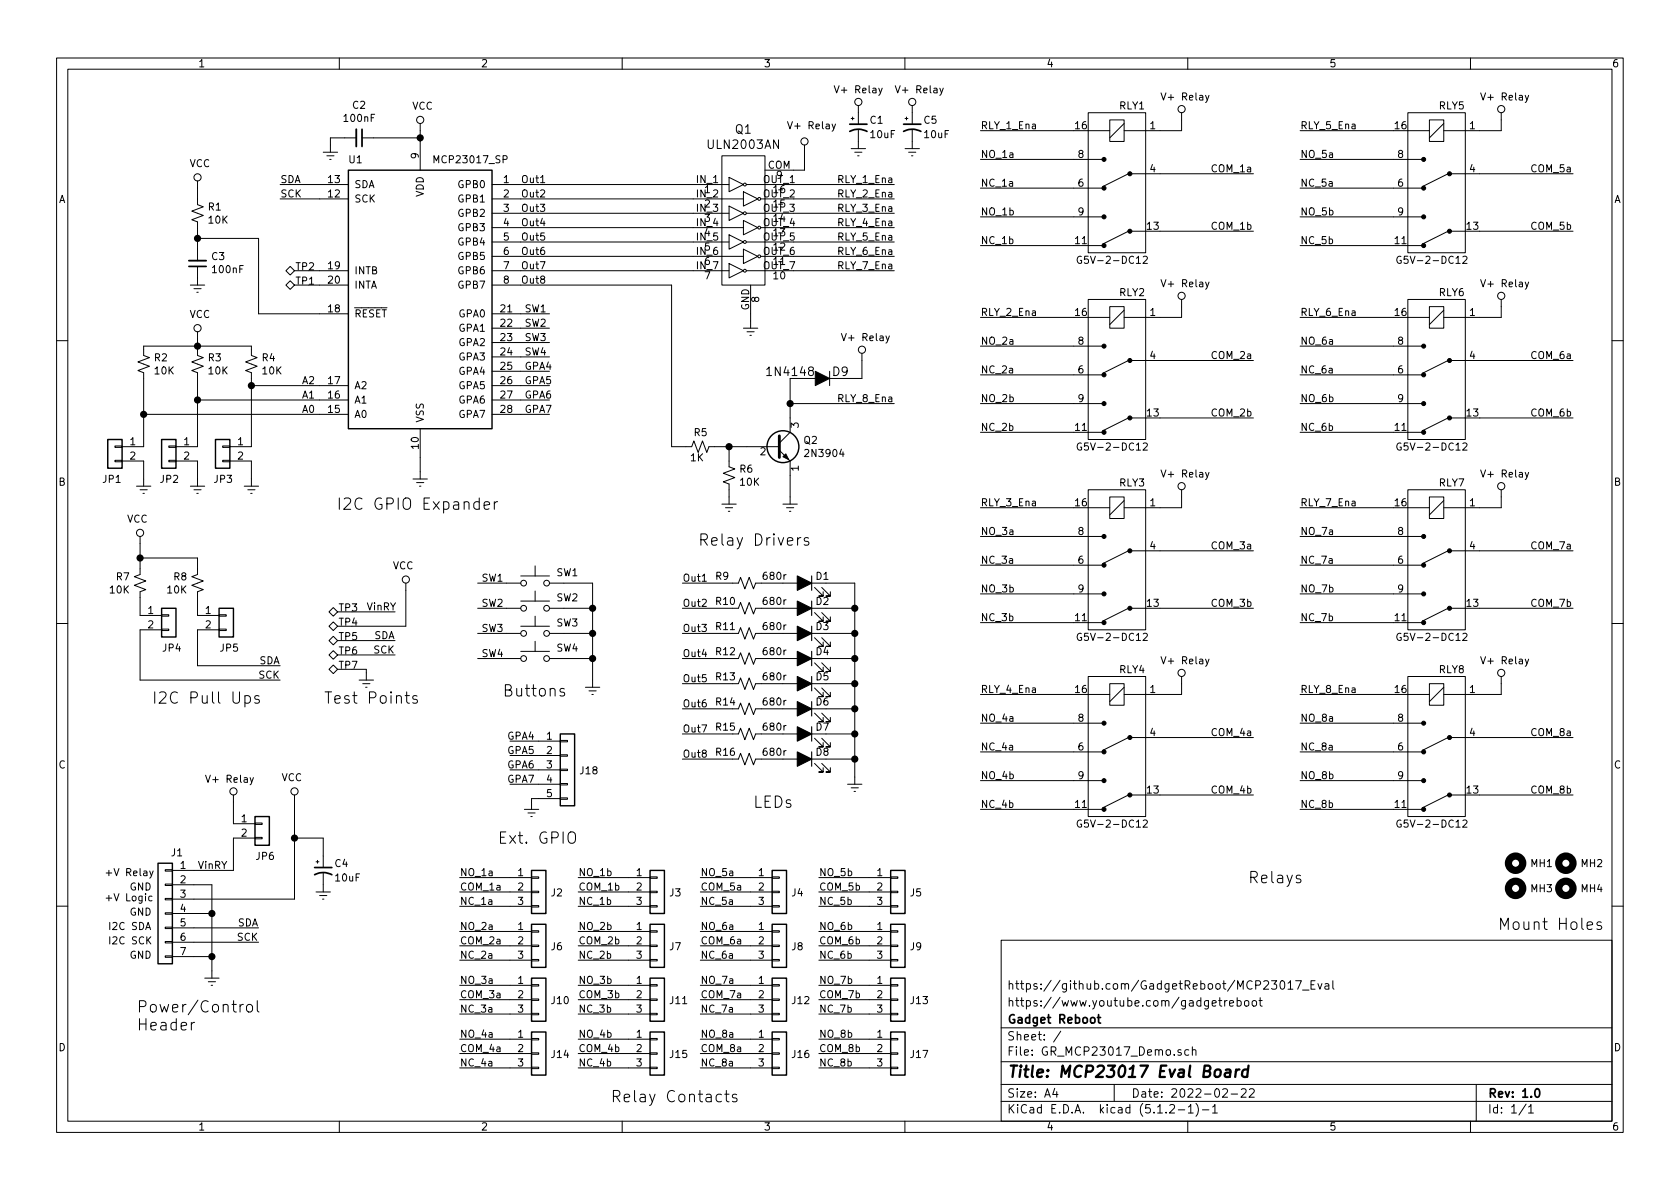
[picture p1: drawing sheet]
<svg xmlns="http://www.w3.org/2000/svg" width="297mm" height="210mm" viewBox="0 0 297 210" stroke-linecap="round" stroke-linejoin="round" font-family="sans-serif">
<g fill="none" stroke="#000" stroke-width=".18">
<path d="M10 10.3h277v189.9h-277zM12 12.2h273v186.1h-273zM60 10.3v1.9M110 10.3v1.9M151.8 18.7v3.3M155.4 15.6l.3 .8M156 15.6l-.5 1.1-.1 .2M160 10.3v1.9M161.3 18.7v3.3M166.2 15.6l.3 .8M166.8 15.6l-.5 1.1-.1 .2M192.4 19.9h10.2v24.8h-10.2z"/>
<path d="M208.9 19.9v3.2h-10.1M210 10.3v1.9M213.2 16.9l.3 .8M213.8 16.9l-.5 1.1-.1 .1M248.9 19.9h10.2v24.8h-10.2zM260 10.3v1.9M265.4 19.9v3.2h-10.1M269.7 16.9l.3 .8M270.3 16.9l-.5 1.1-.1 .1M34.9 32v4.2l1 .4-2 .7 2 .8-2 .8 1 .3v6.9M49.5 32.6h12.1M49.5 35.2h12.1"/>
<path d="M57.1 26.9h2.6M57.8 27.6h1.3M58.3 28.2h.2M63 24.4h-4.6v2.5M64 24.4h10.3M74.3 21.8v8.3M87 32.6h41.9M87 35.2h44.4M87 37.7h41.9M95.6 32.3h.7M127.6 27.6h7.7v22.8h-7.7zM128.9 36.4l2.5 1.3-2.5 1.3z"/>
<path d="M128.9 31.4l2.5 1.2-2.5 1.3zM131.4 39l2.6 1.3-2.6 1.2zM131.4 33.9l2.6 1.3-2.6 1.2zM132 32.6h26.1M132 37.7h26.1M135.3 35.2h22.8M142.2 25.6v4.5h-6.9M147.1 21.9l.3 .9M147.7 21.9l-.4 1.2-.2 .1M150.5 20.9h.5M150.5 26.3h2.5M150.7 20.7v.5"/>
<path d="M151.1 26.9h1.3M151.6 27.6h.3M151.8 23v3.3M160 20.9h.5M160 26.3h2.6M160.3 20.7v.5M160.7 26.9h1.2M161.2 27.6h.2M161.3 23v3.3M173.4 28.2h21.5M173.4 23.1h16.5M173.4 33.3h21.5"/>
<path d="M173.4 38.3h21.5M192.4 23.1h3.8M196.2 21.2h2.6v3.8h-2.6zM198.8 21.8l-2.6 2.6M199.5 30.7l-4.6 2.3M200 30.7h21.6M229.9 28.2h21.6M229.9 23.1h16.5M229.9 33.3h21.6M229.9 38.3h21.6M248.9 23.1h3.8M252.7 21.2h2.6v3.8h-2.6z"/>
<path d="M255.3 21.8l-2.6 2.6M256 30.7l-4.5 2.3M256.5 30.7h21.6M33.7 50.4h2.5M34.3 51h1.3M34.8 51.7h.3M34.9 58.7v4.2l1 .3-2 .8 2 .8-2 .7 1 .4v13.1h-3.8M34.9 47.1v3.3M34.9 42.2h10.8v13.3h15.9M51.3 47.1l.8 .8-.8 .7-.8-.7zM51.3 49.7l.8 .7-.8 .8-.8-.8zM54.6 47.9h7"/>
<path d="M54.6 50.4h7M87 50.4h31.7v28.6h3.6l.4-1 .7 2 .8-2 .8 2 .3-1h12.5M87 55.5h10.2M87 47.9h41.9M87 58h10.2M87 40.3h44.4M87 42.8h41.9M87 45.3h44.4M128.9 46.6l2.5 1.3-2.5 1.2zM128.9 41.5l2.5 1.3-2.5 1.3zM131.4 44.1l2.6 1.2-2.6 1.3zM131.4 58h2.6"/>
<path d="M132 47.9h26.1M132 42.8h26.1M132.1 58.7h1.2M132.6 59.3h.2M132.7 50.4v7.6M135.3 40.3h22.8M135.3 45.3h22.8M156.6 59.4l.3 .8M157.3 59.4l-.5 1.1-.2 .2M173.4 43.4h16.5M173.4 56.1h16.5M191.2 45.4a.59 .59 0 0 0-.8 .6 .59 .59 0 0 0 .8 .5v-.5h-.2"/>
<path d="M192.4 53h10.2v24.7h-10.2zM192.4 43.4h2.5M192.4 56.1h3.8M196.2 54.2h2.6v3.8h-2.6zM198.8 54.9l-2.6 2.5M199.5 40.9l-4.6 2.3M200 40.9h2.6M202.1 45.4l.5-.1 .3 .4-.8 .9h.8M205.1 40.9h16.5M208.9 53v3.1h-10.1M213.2 49.9l.3 .8M213.8 49.9l-.5 1.1-.1 .1"/>
<path d="M229.9 43.4h16.5M229.9 56.1h16.5M247.7 45.4a.59 .59 0 0 0-.7 .6 .59 .59 0 0 0 .7 .5l.1-.5h-.3M248.9 53h10.2v24.7h-10.2zM248.9 43.4h2.6M248.9 56.1h3.8M252.7 54.2h2.6v3.8h-2.6zM255.3 54.9l-2.6 2.5M256 40.9l-4.5 2.3M256.5 40.9h2.6M258.6 45.4l.5-.1 .3 .4-.8 .9h.8M261.6 40.9h16.5"/>
<path d="M265.4 53v3.1h-10.1M269.7 49.9l.3 .8M270.3 49.9l-.5 1.1-.1 .1M10 60.2h2M20.3 78.9h1.3v.2h-1.3zM21.6 79h3.8v-13.1l-1-.4 2-.7-2-.8 2-.8-1-.3v-1.7h19v1.7l1.1 .3-2.1 .8 2.1 .8-2.1 .7 1 .4v13.1h-3.8M25.4 73.3h36.2M29.8 78.9h1.3v.2h-1.3zM34.9 70.7h26.7M39.4 78.9h1.2v.2h-1.2zM44.4 68.2h17.2M74.3 75.8v8.9"/>
<path d="M87 73.3h10.2M87 70.7h10.2M87 68.2h10.2M87 60.6h10.2M87 63.1h10.2M87 65.7h10.2M128.9 79v3.5l1 .4-2 .8 2 .7-2 .8 1 .4v3.5M137.8 79.6l1.9 1.9v7.6M139.7 71.4h18.4M139.7 66.9v9.5l-1.9 2M140.3 66.9h3.8M146.7 65.7v2.5"/>
<path d="M152.4 62.5v4.4h-5.7M173.4 61.2h21.5M173.4 66.3h21.5M173.4 71.4h21.5M173.4 76.4h16.5M191.2 78.4a.59 .59 0 0 0-.8 .6 .59 .59 0 0 0 .8 .5v-.4h-.2M192.4 76.4h2.5M199.5 63.7l-4.6 2.3M199.5 73.9l-4.6 2.3M200 63.7h21.6M200 73.9h2.6M202.1 78.5l.5-.2 .3 .4-.8 .9h.8"/>
<path d="M205.1 73.9h16.5M229.9 61.2h21.6M229.9 66.3h21.6M229.9 71.4h21.6M229.9 76.4h16.5M247.7 78.4a.59 .59 0 0 0-.7 .6 .59 .59 0 0 0 .7 .5l.1-.4h-.3M248.9 76.4h2.6M256 63.7l-4.5 2.3M256 73.9l-4.5 2.3M256.5 63.7h21.6M256.5 73.9h2.6M258.6 78.5l.5-.2 .3 .4-.8 .9h.8"/>
<path d="M261.6 73.9h16.5M285 60.2h2M20.3 81.4h1.3v.3h-1.3zM21.6 81.5h3.8v4.5M24.1 86h2.6M24.8 98.7h10.1v2.9l-1 .4 2 .7-2 .8 2 .8-1 .3v4.2h3.8M24.8 94.9v6.7l-1.1 .4 2.1 .7-2.1 .8 2.1 .8-1 .3v4.2h3.8M24.8 86.6h1.2M25.3 87.2h.2M29.8 81.4h1.3v.3h-1.3zM31.1 81.5h3.8v4.5M33.7 86h2.5"/>
<path d="M34.3 86.6h1.3M34.8 87.2h.3M39.4 81.4h1.2v.3h-1.2zM40.6 81.5h3.8v4.5M43.2 86h2.5M43.8 86.6h1.3M44.3 87.2h.3M60 88.1v2M60.9 88.2l.2-.1h.5l.3 .1 .1 .4-.1 .3-1.1 1.2h1.2M73 84.7h2.6M73.7 85.3h1.2M74.2 86h.2"/>
<path d="M123.9 95.4h.8a.54 .54 0 0 0 .4-.5 .54 .54 0 0 0-.4-.5h-.8v2M124.4 95.4l.7 1M127.6 89.1h2.6M128.3 89.8h1.2M128.8 90.4h.2M138.4 89.1h2.6M139.1 89.8h1.2M139.6 90.4h.2M173.4 89.8h16.5M173.4 94.9h21.5M173.4 99.9h21.5M192.4 86.6h10.2v24.8h-10.2z"/>
<path d="M192.4 89.8h3.8M196.2 87.9h2.6v3.8h-2.6zM198.8 88.5l-2.6 2.6M199.5 97.4l-4.6 2.3M200 97.4h21.6M208.9 86.6v3.2h-10.1M213.2 83.5l.3 .9M213.8 83.5l-.5 1.2-.1 .1M229.9 89.8h16.5M229.9 94.9h21.6M229.9 99.9h21.6M248.9 86.6h10.2v24.8h-10.2z"/>
<path d="M248.9 89.8h3.8M252.7 87.9h2.6v3.8h-2.6zM255.3 88.5l-2.6 2.6M256 97.4l-4.5 2.3M256.5 97.4h21.6M265.4 86.6v3.2h-10.1M269.7 83.5l.3 .9M270.3 83.5l-.5 1.2-.1 .1M10 110.3h2M28.6 111.2h1.2v.3h-1.2zM28.6 108.7h1.2v.3h-1.2zM28.6 111.4h-3.8v8.9h24.7"/>
<path d="M38.7 111.2h1.3v.3h-1.3zM38.7 108.7h1.3v.3h-1.3zM38.7 111.4h-3.8v6.3h14.6M58.2 108.2l.7-.8 .8 .8-.8 .8zM58.2 110.7l.7-.7 .8 .7-.8 .8zM58.2 113.3l.7-.8 .8 .8-.8 .7zM58.2 115.8l.7-.7 .8 .7-.8 .8zM58.2 118.4l.7-.8 .8 .8-.8 .7zM62.2 118.4h2.6v1.9M62.2 115.8h7.6M62.2 113.3h7.6M62.2 108.2h7.6"/>
<path d="M71.8 103.1v7.6h-9.6M84.5 107.6h7.6M84.5 103.1h7.6M84.5 112h7.6M84.5 116.5h7.6M92.1 101.8h5.1M92.1 106.3h5.1M92.1 110.7h5.1M92.1 115.2h5.1M94.6 100.1v1.7M94.6 104.5v1.8M94.6 109v1.7"/>
<path d="M94.6 113.4v1.8M97.2 107.6h7.6M97.2 103.1h7.6v18.4M97.2 112h7.6M97.2 116.5h7.6M120.6 103.1h10l.3-1 .8 2 .8-2 .7 2 .4-1h17.5v35.6M120.6 107.6h10l.3-1.1 .8 2.1 .8-2.1 .7 2.1 .4-1h17.5M120.6 112h10l.3-1 .8 2 .8-2 .7 2 .4-1h17.5M120.6 116.5h10l.3-1.1 .8 2.1 .8-2.1 .7 2.1 .4-1h17.5M124.2 102.8h.7M144 103.9l1.5 1.5h-.7h.7v-.8M144 108.3l1.5 1.5h-.7h.7v-.7"/>
<path d="M144 112.8l1.5 1.5h-.7h.7v-.8M144 117.2l1.5 1.5h-.7h.7v-.7M145.3 103.9l1.5 1.5h-.8h.8v-.8M145.3 108.3l1.5 1.5h-.8h.8v-.7M145.3 112.8l1.5 1.5h-.8h.8v-.8M145.3 117.2l1.5 1.5h-.8h.8v-.7M173.4 105h21.5M173.4 110.1h16.5M191.2 112.1a.59 .59 0 0 0-.8 .5 .59 .59 0 0 0 .8 .6v-.5h-.2M192.4 119.6h10.2v24.8h-10.2zM192.4 110.1h2.5M199.5 107.6l-4.6 2.2"/>
<path d="M200 107.6h2.6M202.1 112.1l.5-.1 .3 .3-.8 1h.8M205.1 107.6h16.5M208.9 119.6v3.2h-10.1M213.2 116.6l.3 .8M213.8 116.6l-.5 1.1-.1 .1M229.9 105h21.6M229.9 110.1h16.5M247.7 112.1a.59 .59 0 0 0-.7 .5 .59 .59 0 0 0 .7 .6l.1-.5h-.3M248.9 119.6h10.2v24.8h-10.2zM248.9 110.1h2.6M256 107.6l-4.5 2.2"/>
<path d="M256.5 107.6h2.6M258.6 112.1l.5-.1 .3 .3-.8 1h.8M261.6 107.6h16.5M265.4 119.6v3.2h-10.1M269.7 116.6l.3 .8M270.3 116.6l-.5 1.1-.1 .1M285 110.3h2M27.4 122.3v2.1M28.2 122.5l.3-.2h.5l.3 .2 .1 .4-.1 .3-1.2 1.2h1.3M36.3 137.1l.5 1.2 .4-1.2M57.5 122.3h1.1M58.1 122.3v2.1"/>
<path d="M63.5 120.3h2.5M64.1 120.9h1.3M90.2 138.7h8.9M90.2 131.1h8.9M90.2 133.6h8.9M90.2 136.1h8.9M99.1 138.6h1.2v.2h-1.2zM99.1 136h1.2v.3h-1.2zM99.1 133.5h1.2v.2h-1.2zM99.1 130.9h1.2v.3h-1.2zM103.5 121.5h2.5M104.1 122.2h1.3"/>
<path d="M104.6 122.8h.3M120.6 120.9h10l.3-1 .8 2 .8-2 .7 2 .4-1h17.5M120.6 125.3h10l.3-1 .8 2.1 .8-2.1 .7 2.1 .4-1.1h17.5M120.6 129.8h10l.3-1 .8 2 .8-2 .7 2 .4-1h17.5M120.6 134.2h10l.3-1 .8 2 .8-2 .7 2 .4-1h17.5M144 121.7l1.5 1.5h-.7h.7v-.8M144 126.1l1.5 1.5h-.7h.7v-.7M144 130.6l1.5 1.5h-.7h.7v-.8M144 135l1.5 1.5h-.7h.7v-.7M145.3 121.7l1.5 1.5h-.8h.8v-.8M145.3 126.1l1.5 1.5h-.8h.8v-.7M145.3 130.6l1.5 1.5h-.8h.8v-.8"/>
<path d="M145.3 135l1.5 1.5h-.8h.8v-.7M149.9 138.7h2.5M150.5 139.3h1.3M151 139.9h.3M173.4 122.8h16.5M173.4 127.9h21.5M173.4 133h21.5M173.4 138h21.5M192.4 122.8h3.8M196.2 120.9h2.6v3.8h-2.6zM198.8 121.5l-2.6 2.6M199.5 130.4l-4.6 2.3"/>
<path d="M200 130.4h21.6M229.9 122.8h16.5M229.9 127.9h21.6M229.9 133h21.6M229.9 138h21.6M248.9 122.8h3.8M252.7 120.9h2.6v3.8h-2.6zM255.3 121.5l-2.6 2.6M256 130.4l-4.5 2.3M256.5 130.4h21.6M26.5 154l.3 .9M26.9 158.5h-.4l-.2 .2 .1 .6h.5"/>
<path d="M27.1 154l-.5 1.2-.1 .1M29.2 158.9h1.3v.2h-1.3zM29.2 156.3h1.3v.3h-1.3zM29.2 153.8h1.3v.2h-1.3zM30.5 156.5h7v16.5M41.3 140.6v5.1h3.8M45.1 148.1h1.3v.2h-1.3zM45.1 145.5h1.3v.3h-1.3zM45.1 148.2h-3.8v5.7h-10.8M52.1 148.2h5v5.2M52.1 140.6v18.4h-21.6M55.9 152.4h.5"/>
<path d="M55.9 157.7h2.5M56.1 152.1v.5M56.5 158.4h1.3M57 159h.3M57.1 154.4v3.3M81.3 157.7h12.7M81.3 155.2h12.7M88.5 148.1h.7M89.4 147.1h-.9v2h.9M92.7 143.1h2.5M93.3 143.8h1.3M93.9 144.4h.2"/>
<path d="M94 157.6h1.2v.3h-1.2zM94 155.1h1.2v.2h-1.2zM99.1 141.1h1.2v.2h-1.2zM99.1 141.2h-5.1v1.9M102.2 157.7h12.7M102.2 155.2h12.7M114.9 157.6h1.3v.3h-1.3zM114.9 155.1h1.3v.2h-1.3zM123.8 157.7h12.7M123.8 155.2h12.7M136.5 157.6h1.3v.3h-1.3zM136.5 155.1h1.3v.2h-1.3z"/>
<path d="M144.8 157.7h12.7M144.8 155.2h12.7M157.5 157.6h1.2v.3h-1.2zM157.5 155.1h1.2v.2h-1.2zM173.4 143.1h16.5M191.2 145.1a.59 .59 0 0 0-.8 .6 .59 .59 0 0 0 .8 .5v-.5h-.2M192.4 143.1h2.5M199.5 140.6l-4.6 2.3M200 140.6h2.6M202.1 145.1l.5-.1 .3 .4-.8 .9h.8M205.1 140.6h16.5M229.9 143.1h16.5"/>
<path d="M247.7 145.1a.59 .59 0 0 0-.7 .6 .59 .59 0 0 0 .7 .5l.1-.5h-.3M248.9 143.1h2.6M256 140.6l-4.5 2.3M256.5 140.6h2.6M258.6 145.1l.5-.1 .3 .4-.8 .9h.8M261.6 140.6h16.5M10 160.2h2M25.8 164.4l.4-1.3 .4 1.3M26.1 166.2l.6 .7M26.7 165.7l-.7 .7M29.2 169h1.3v.3h-1.3zM29.2 166.5h1.3v.2h-1.3z"/>
<path d="M29.2 164h1.3v.2h-1.3zM29.2 161.4h1.3v.3h-1.3zM30.5 166.6h15.2M30.5 164.1h15.2M30.5 161.5h7M30.5 169.2h7M36.2 173h2.5M36.8 173.6h1.3M37.3 174.2h.3M43 177.6l-.4 .1-.2 .3M43.7 177.8a.55 .55 0 0 1 .5-.2 .55 .55 0 0 1 .5 .4v.6a.55 .55 0 0 1-.6 .4 .55 .55 0 0 1-.5-.4zM45.5 177v1.7l.3 .3"/>
<path d="M81.3 160.3h12.7M81.3 164.7h12.7M81.3 167.3h12.7M81.3 169.8h12.7M81.3 174.2h12.7M81.3 176.8h12.7M81.3 179.3h12.7M94 160.1h1.2v.3h-1.2zM94 169.7h1.2v.2h-1.2zM94 167.1h1.2v.3h-1.2zM94 164.6h1.2v.2h-1.2zM94 179.2h1.2v.2h-1.2z"/>
<path d="M94 176.7h1.2v.2h-1.2zM94 174.1h1.2v.3h-1.2zM102.2 160.3h12.7M102.2 164.7h12.7M102.2 167.3h12.7M102.2 169.8h12.7M102.2 174.2h12.7M102.2 176.8h12.7M102.2 179.3h12.7M114.9 160.1h1.3v.3h-1.3zM114.9 169.7h1.3v.2h-1.3zM114.9 167.1h1.3v.3h-1.3z"/>
<path d="M114.9 164.6h1.3v.2h-1.3zM114.9 179.2h1.3v.2h-1.3zM114.9 176.7h1.3v.2h-1.3zM114.9 174.1h1.3v.3h-1.3zM123.8 160.3h12.7M123.8 164.7h12.7M123.8 167.3h12.7M123.8 169.8h12.7M123.8 174.2h12.7M123.8 176.8h12.7M123.8 179.3h12.7M136.5 160.1h1.3v.3h-1.3z"/>
<path d="M136.5 169.7h1.3v.2h-1.3zM136.5 167.1h1.3v.3h-1.3zM136.5 164.6h1.3v.2h-1.3zM136.5 179.2h1.3v.2h-1.3zM136.5 176.7h1.3v.2h-1.3zM136.5 174.1h1.3v.3h-1.3zM144.8 160.3h12.7M144.8 164.7h12.7M144.8 167.3h12.7M144.8 169.8h12.7M144.8 174.2h12.7M144.8 176.8h12.7"/>
<path d="M144.8 179.3h12.7M157.5 160.1h1.2v.3h-1.2zM157.5 169.7h1.2v.2h-1.2zM157.5 167.1h1.2v.3h-1.2zM157.5 164.6h1.2v.2h-1.2zM157.5 179.2h1.2v.2h-1.2zM157.5 176.7h1.2v.2h-1.2zM157.5 174.1h1.2v.3h-1.2zM177 166.3h108v32h-108zM214.3 177.4l.7-.1v-.3l-.5-.1-.2 .2 .1 .7h.6M215.5 176.9h.5M215.7 176.4v1.3l.3 .2"/>
<path d="M216.5 176.9v1M217 176.9l-.3 .1-.2 .2M217.4 177.4l.7-.1-.1-.3-.4-.1-.2 .2v.7h.6M218.7 177l.5-.1 .3 .3-.1 .6-.2 .1-.5-.1M218.7 176.4v1.5M220.1 177.1l.2-.2 .5 .2v.7l-.3 .1-.4-.1zM221.5 177.1l.2-.2 .4 .2v.7l-.2 .1-.4-.1zM222.6 176.9h.6M222.8 176.4v1.3l.4 .2M224.8 173.4h.9l-.5 .6 .5 .1v.7l-.2 .1-.7-.1M226.4 173.6l.4-.2a.94 .94 0 0 1 0 1.5 .82 .82 0 0 1-.4-1.3zM227.7 173.9l.5-.5v1.5"/>
<path d="M227.7 174.9h.9M229.1 173.4h1l-.7 1.5M230.3 175.1h1.1M231.8 174.1h.5M232.5 173.4h-.7v1.5h.7M233 173.9l.4 1 .3-1M234.3 174h.6v.9M234.9 174.3l-.5 .1-.2 .2 .1 .2 .1 .1 .5-.1M235.7 173.4v1.3l.2 .2M280.6 163.7l1-.2-.1-.4-.6-.1-.3 .3 .1 1 .2 .1 .6-.1M283.1 163.1l-.5-.1-.3 .3 .1 .3 .7 .2 .1 .2-.1 .3-.2 .1-.6-.1M285 160.2h2"/>
<path d="M34.4 180.8l-.4 .1-.2 .3M60 198.3v1.9M81.3 183.8h12.7M81.3 186.3h12.7M81.3 188.8h12.7M94 188.7h1.2v.3h-1.2zM94 186.2h1.2v.2h-1.2zM94 183.6h1.2v.3h-1.2zM102.2 183.8h12.7M102.2 186.3h12.7M102.2 188.8h12.7M108.5 193.9h.7a.54 .54 0 0 0 .4-.5 .54 .54 0 0 0-.4-.6h-.7v2"/>
<path d="M108.9 193.9l.7 .9M110 198.3v1.9M114.9 188.7h1.3v.3h-1.3zM114.9 186.2h1.3v.2h-1.3zM114.9 183.6h1.3v.3h-1.3zM123.8 183.8h12.7M123.8 186.3h12.7M123.8 188.8h12.7M136.5 188.7h1.3v.3h-1.3zM136.5 186.2h1.3v.2h-1.3zM136.5 183.6h1.3v.3h-1.3zM144.8 183.8h12.7"/>
<path d="M144.8 186.3h12.7M144.8 188.8h12.7M157.5 188.7h1.2v.3h-1.2zM157.5 186.2h1.2v.2h-1.2zM157.5 183.6h1.2v.3h-1.2zM160 198.3v1.9M177 194.8h108M177 191.8h108M177 187.8h108M177 181.8h108M186.5 192.5l-.4 1h1M186.8 193v1"/>
<path d="M187.6 182.3l-1.3 2M197 191.8v3M206.8 195.5l.2-.2h.4l.2 .2 .1 .3-.1 .2-.8 .8h.9M208.3 196.3h1.2M208.8 185.7l-.3-.1-.2 .2v.2l.5 .2v.3h-.5M210 198.3v1.9M210.1 195.8l.4-.5v1.5M210.1 196.8h.9M210.2 185.7l-.4-.1-.3 .3 .1 .6h.6M210.8 185.7l.2-.1 .4 .1 .1 .9M210.8 185.1v1.5M211.5 195.1a1.71 1.71 0 0 1 0 2.3"/>
<path d="M212.6 196.3h1.1M214.4 195.8l.4-.5v1.5M214.4 196.8h.8M216.2 192.7l.2-.2h.4l.2 .5-.9 1h.9M217.7 193.5h1.1M219.5 192.7l.2-.2h.3l.3 .2v.3v.2l-.9 .8h.9M220.9 192.7l.2-.2h.4l.2 .2 .1 .3-1 1h1M260 198.3v1.9M261 191.8v6.5M269.8 195.2l-1.2 2M270.3 195.8l.4-.5v1.5M270.3 196.8h.8"/>
<circle cx="151.8" cy="18" r=".63"/>
<circle cx="161.3" cy="18" r=".63"/>
<circle cx="208.9" cy="19.3" r=".63"/>
<circle cx="265.4" cy="19.3" r=".63"/>
<circle cx="34.9" cy="31.4" r=".63"/>
<circle cx="74.3" cy="21.2" r=".63"/>
<circle cx="131.7" cy="37.7" r=".25"/>
<circle cx="131.7" cy="32.6" r=".25"/>
<circle cx="134.2" cy="35.2" r=".25"/>
<circle cx="142.2" cy="25" r=".63"/>
<circle cx="34.9" cy="58" r=".63"/>
<circle cx="131.7" cy="47.9" r=".25"/>
<circle cx="131.7" cy="42.8" r=".25"/>
<circle cx="134.2" cy="45.3" r=".25"/>
<circle cx="134.2" cy="40.3" r=".25"/>
<circle cx="208.9" cy="52.3" r=".63"/>
<circle cx="265.4" cy="52.3" r=".63"/>
<circle cx="152.4" cy="61.8" r=".63"/>
<circle cx="24.8" cy="94.2" r=".63"/>
<circle cx="208.9" cy="86" r=".63"/>
<circle cx="265.4" cy="86" r=".63"/>
<circle cx="71.8" cy="102.5" r=".63"/>
<circle cx="92.6" cy="103.1" r=".51"/>
<circle cx="92.6" cy="116.5" r=".51"/>
<circle cx="92.6" cy="107.6" r=".51"/>
<circle cx="92.6" cy="112" r=".51"/>
<circle cx="96.6" cy="107.6" r=".51"/>
<circle cx="96.6" cy="116.5" r=".51"/>
<circle cx="96.6" cy="112" r=".51"/>
<circle cx="96.6" cy="103.1" r=".51"/>
<circle cx="208.9" cy="119" r=".63"/>
<circle cx="265.4" cy="119" r=".63"/>
<circle cx="41.3" cy="139.9" r=".63"/>
<circle cx="52.1" cy="139.9" r=".63"/>
</g>
<path d="M64 22.9v3M150.2 23.2a3.2 3.2 0 0 1 3.1 0M150.2 22h3.1M159.8 23.2a3.2 3.2 0 0 1 3 0M159.8 22h3M33.4 47.1h3M55.6 154.7a3.2 3.2 0 0 1 3.1 0M55.6 153.4h3.1M194 179.9h.6M194.2 179.4v1.3l.4 .2M271.5 192.7l.2-.2a.81 .81 0 0 1 .6 .6 .81 .81 0 0 1-.3 .8l-.1 .1a.79 .79 0 0 1-.4-1.3z" fill="none" stroke="#000" stroke-width=".3"/>
<path d="M216.7 189.2h.8l-.1 1.2M217.6 189.6l-.7 .1a.4 .4 0 0 0-.4 .3 .4 .4 0 0 0 .3 .4l.6-.1M218.6 189.1l-.2 1.3M219.2 189.1a.55 .55 0 0 0-.7 .4M220.6 189.2a.68 .68 0 0 0-.9 .3v.8l.2 .1 .6-.1M220.8 188.4l-.3 2" fill="none" stroke="#000" stroke-width=".41"/>
<g fill="none" stroke="#000" stroke-width=".25">
<path d="M61.6 30.1h25.4v45.7h-25.4zM19 77.7h2.6v5.1h-2.6zM28.6 77.7h2.5v5.1h-2.5zM38.1 77.7h2.5v5.1h-2.5zM28.6 107.6h2.5v5h-2.5zM38.7 107.6h2.6v5h-2.6zM99.1 129.8h2.5v12.7h-2.5zM27.9 152.6h2.6v17.8h-2.6zM45.1 144.4h2.5v5.1h-2.5zM94 153.9h2.5v7.6h-2.5zM114.9 153.9h2.6v7.6h-2.6zM136.5 153.9h2.6v7.6h-2.6z"/>
<path d="M157.5 153.9h2.5v7.6h-2.5zM94 163.4h2.5v7.7h-2.5zM94 173h2.5v7.6h-2.5zM114.9 163.4h2.6v7.7h-2.6zM114.9 173h2.6v7.6h-2.6zM136.5 163.4h2.6v7.7h-2.6zM136.5 173h2.6v7.6h-2.6zM157.5 163.4h2.5v7.7h-2.5zM157.5 173h2.5v7.6h-2.5zM94 182.5h2.5v7.6h-2.5zM114.9 182.5h2.6v7.6h-2.6zM136.5 182.5h2.6v7.6h-2.6z"/>
<path d="M157.5 182.5h2.5v7.6h-2.5z"/>
<circle cx="138.4" cy="79" r="2.82"/>
</g>
<g fill="#000" stroke="#000" stroke-width=".25">
<circle cx="74.3" cy="24.4" r=".51"/>
<circle cx="34.9" cy="42.2" r=".51"/>
<circle cx="25.4" cy="73.3" r=".51"/>
<circle cx="34.9" cy="61.2" r=".51"/>
<circle cx="34.9" cy="70.7" r=".51"/>
<circle cx="44.5" cy="68.2" r=".51"/>
<circle cx="128.9" cy="79" r=".51"/>
<circle cx="139.7" cy="71.4" r=".51"/>
<circle cx="24.8" cy="98.7" r=".51"/>
<circle cx="104.8" cy="107.6" r=".51"/>
<circle cx="104.8" cy="112" r=".51"/>
<circle cx="104.8" cy="116.5" r=".51"/>
<circle cx="151.1" cy="116.5" r=".51"/>
<circle cx="151.1" cy="107.6" r=".51"/>
<circle cx="151.1" cy="112" r=".51"/>
<circle cx="151.1" cy="125.3" r=".51"/>
<circle cx="151.1" cy="120.9" r=".51"/>
<circle cx="151.1" cy="134.2" r=".51"/>
<circle cx="151.1" cy="129.8" r=".51"/>
<circle cx="52.1" cy="148.2" r=".51"/>
<circle cx="37.5" cy="161.5" r=".51"/>
<circle cx="37.5" cy="169.2" r=".51"/>
</g>
<g fill="none" stroke="#000" stroke-width="1.3">
<circle cx="268" cy="157.1" r="1.27"/>
<circle cx="268" cy="152.6" r="1.27"/>
<circle cx="276.9" cy="157.1" r="1.27"/>
<circle cx="276.9" cy="152.6" r="1.27"/>
</g>
<path d="M63 22.9v3M33.4 46.1h3" fill="none" stroke="#000" stroke-width=".33"/>
<g fill="#000" stroke="#000" stroke-width=".18">
<path d="M144.1 65.7l2.6 1.2-2.6 1.3zM138.4 80.8l.5-.5 .5 1z"/>
<circle cx="195.2" cy="28.2" r=".36"/>
<circle cx="195.2" cy="38.3" r=".36"/>
<circle cx="195.2" cy="33.3" r=".36"/>
<circle cx="199.8" cy="30.7" r=".36"/>
<circle cx="251.7" cy="28.2" r=".36"/>
<circle cx="251.7" cy="33.3" r=".36"/>
<circle cx="251.7" cy="38.3" r=".36"/>
<circle cx="256.3" cy="30.7" r=".36"/>
<circle cx="195.2" cy="43.4" r=".36"/>
<circle cx="199.8" cy="40.9" r=".36"/>
<circle cx="251.7" cy="43.4" r=".36"/>
<circle cx="256.3" cy="40.9" r=".36"/>
<circle cx="195.2" cy="76.4" r=".36"/>
<circle cx="195.2" cy="66.3" r=".36"/>
<circle cx="195.2" cy="61.2" r=".36"/>
<circle cx="195.2" cy="71.4" r=".36"/>
<circle cx="199.8" cy="73.9" r=".36"/>
<circle cx="199.8" cy="63.7" r=".36"/>
<circle cx="251.7" cy="66.3" r=".36"/>
<circle cx="251.7" cy="71.4" r=".36"/>
<circle cx="251.7" cy="61.2" r=".36"/>
<circle cx="251.7" cy="76.4" r=".36"/>
<circle cx="256.3" cy="63.7" r=".36"/>
<circle cx="256.3" cy="73.9" r=".36"/>
<circle cx="195.2" cy="94.9" r=".36"/>
<circle cx="195.2" cy="99.9" r=".36"/>
<circle cx="199.8" cy="97.4" r=".36"/>
<circle cx="251.7" cy="94.9" r=".36"/>
<circle cx="251.7" cy="99.9" r=".36"/>
<circle cx="256.3" cy="97.4" r=".36"/>
<circle cx="195.2" cy="105" r=".36"/>
<circle cx="195.2" cy="110.1" r=".36"/>
<circle cx="199.8" cy="107.6" r=".36"/>
<circle cx="251.7" cy="105" r=".36"/>
<circle cx="251.7" cy="110.1" r=".36"/>
<circle cx="256.3" cy="107.6" r=".36"/>
<circle cx="195.2" cy="138" r=".36"/>
<circle cx="195.2" cy="133" r=".36"/>
<circle cx="195.2" cy="127.9" r=".36"/>
<circle cx="199.8" cy="130.4" r=".36"/>
<circle cx="251.7" cy="133" r=".36"/>
<circle cx="251.7" cy="138" r=".36"/>
<circle cx="251.7" cy="127.9" r=".36"/>
<circle cx="256.3" cy="130.4" r=".36"/>
<circle cx="195.2" cy="143.1" r=".36"/>
<circle cx="199.8" cy="140.6" r=".36"/>
<circle cx="251.7" cy="143.1" r=".36"/>
<circle cx="256.3" cy="140.6" r=".36"/>
</g>
<path d="M137.8 77.1v3.8" fill="none" stroke="#000" stroke-width=".51"/>
<path d="M143.5 101.8v2.6M143.5 106.3v2.5M143.5 110.7v2.6M143.5 115.2v2.5M143.5 119.6v2.6M143.5 124.1v2.5M143.5 128.5v2.6M143.5 133v2.5" fill="none" stroke="#000" stroke-width=".2"/>
<path d="M141 101.8l2.5 1.3-2.5 1.3zM141 106.3l2.5 1.3-2.5 1.2zM141 110.7l2.5 1.3-2.5 1.3zM141 115.2l2.5 1.3-2.5 1.2zM141 119.6l2.5 1.3-2.5 1.3zM141 124.1l2.5 1.2-2.5 1.3zM141 128.5l2.5 1.3-2.5 1.3zM141 133l2.5 1.2-2.5 1.3z" fill="#000" stroke="#000" stroke-width=".2"/>
<g font-size="2.8">
<text x="62.6" y="90.2">I2C GPIO Expander</text>
<text x="125.7" y="96.5">Relay Drivers</text>
<text x="30" y="124.5">I2C Pull Ups</text>
<text x="59.2" y="124.5">Test Points</text>
<text x="89.8" y="123.2">Buttons</text>
<text x="133.2" y="142.9">LEDs</text>
<text x="89.3" y="149.2">Ext. GPIO</text>
<text x="221.5" y="156.2">Relays</text>
<text x="264.8" y="164.5">Mount Holes</text>
<text x="24.1" y="179.1">Power/Control</text>
<text x="24.1" y="182.2">Header</text>
<text x="178" y="190.5">Title: MCP23017 Eval Board</text>
<text x="110.6" y="194.9">Relay Contacts</text>
</g>
<g font-size="2.1">
<text x="130" y="23.6">Q1</text>
<text x="125.4" y="26.3">ULN2003AN</text>
<text x="136" y="66.5">1N4148</text>
<text x="147.2" y="66.5">D9</text>
<text x="178" y="178">https://www.youtube.com/gadgetreboot</text>
<text x="178" y="175">https://github.com/GadgetReboot/MCP23017_Eval</text>
<text x="178" y="184">Sheet: /</text>
<text x="178" y="181">Gadget Reboot</text>
<text x="178" y="186.7">File: GR_MCP23017_Demo.sch</text>
<text x="178" y="196.9">KiCad E.D.A. kicad (5.1.2-1)-1</text>
<text x="178" y="194.1">Size: A4</text>
<text x="200" y="194.1">Date: 2022-02-22</text>
<text x="263" y="194.1">Rev: 1.0</text>
<text x="263" y="196.9">Id: 1/1</text>
</g>
<g font-size="1.8">
<text x="35" y="11.9">1</text>
<text x="85" y="11.9">2</text>
<text x="135" y="11.9">3</text>
<text x="185" y="11.9">4</text>
<text x="235" y="11.9">5</text>
<text x="285" y="11.9">6</text>
<text x="147.3" y="16.5">V+ Relay</text>
<text x="158.1" y="16.5">V+ Relay</text>
<text x="205.1" y="17.8">V+ Relay</text>
<text x="261.6" y="17.8">V+ Relay</text>
<text x="61" y="21.6">100nF</text>
<text x="62.4" y="19.2">C2</text>
<text x="72.9" y="19.4">VCC</text>
<text x="139.1" y="22.9">V+ Relay</text>
<text x="153.9" y="21.9">C1</text>
<text x="163.4" y="21.9">C5</text>
<text x="173.4" y="22.9">RLY_1_Ena</text>
<text x="190.2" y="22.9">16</text>
<text x="197.9" y="19.3">RLY1</text>
<text x="203.4" y="22.9">1</text>
<text x="229.9" y="22.9">RLY_5_Ena</text>
<text x="246.7" y="22.9">16</text>
<text x="254.4" y="19.3">RLY5</text>
<text x="259.9" y="22.9">1</text>
<text x="33.5" y="29.6">VCC</text>
<text x="61.7" y="28.9">U1</text>
<text x="74" y="28" transform="rotate(-90 74 28)">9</text>
<text x="77.1" y="28.9">MCP23017_SP</text>
<text x="135.7" y="29.8">COM</text>
<text x="154" y="24.4">10uF</text>
<text x="163.5" y="24.4">10uF</text>
<text x="173.4" y="27.9">NO_1a</text>
<text x="190.7" y="27.9">8</text>
<text x="229.9" y="27.9">NO_5a</text>
<text x="247.2" y="27.9">8</text>
<text x="10.4" y="35.9">A</text>
<text x="49.5" y="32.4">SDA</text>
<text x="49.5" y="34.9">SCK</text>
<text x="58.1" y="34.9">12</text>
<text x="58.1" y="32.4">13</text>
<text x="62.6" y="35.8">SCK</text>
<text x="62.6" y="33.3">SDA</text>
<text x="74.9" y="34.8" transform="rotate(-90 74.9 34.8)">VDD</text>
<text x="81.2" y="33.3">GPB0</text>
<text x="81.2" y="35.8">GPB1</text>
<text x="89.1" y="32.4">1</text>
<text x="89.1" y="34.9">2</text>
<text x="92.1" y="32.4">Out1</text>
<text x="92.1" y="34.9">Out2</text>
<text x="123.2" y="32.4">IN_1</text>
<text x="123.2" y="34.9">IN_2</text>
<text x="124.6" y="34.2">1</text>
<text x="135" y="34.9">OUT_2</text>
<text x="135" y="32.4">OUT_1</text>
<text x="136.8" y="34.2">16</text>
<text x="137.3" y="31.6">9</text>
<text x="148" y="32.4">RLY_1_Ena</text>
<text x="148" y="34.9">RLY_2_Ena</text>
<text x="173.4" y="33">NC_1a</text>
<text x="190.7" y="33">6</text>
<text x="203.4" y="30.5">4</text>
<text x="214" y="30.5">COM_1a</text>
<text x="229.9" y="33">NC_5a</text>
<text x="247.2" y="33">6</text>
<text x="259.9" y="30.5">4</text>
<text x="270.5" y="30.5">COM_5a</text>
<text x="285.4" y="35.9">A</text>
<text x="36.9" y="37.2">R1</text>
<text x="36.9" y="39.5">10K</text>
<text x="81.2" y="38.3">GPB2</text>
<text x="81.2" y="40.9">GPB3</text>
<text x="89.1" y="37.5">3</text>
<text x="89.1" y="40">4</text>
<text x="92.1" y="37.5">Out3</text>
<text x="92.1" y="40">Out4</text>
<text x="123.2" y="37.5">IN_3</text>
<text x="123.2" y="40">IN_4</text>
<text x="124.6" y="36.7">2</text>
<text x="124.6" y="39.2">3</text>
<text x="124.6" y="41.8">4</text>
<text x="135" y="40">OUT_4</text>
<text x="135" y="37.5">OUT_3</text>
<text x="136.8" y="41.8">13</text>
<text x="136.8" y="39.2">14</text>
<text x="136.8" y="36.7">15</text>
<text x="148" y="37.5">RLY_3_Ena</text>
<text x="148" y="40">RLY_4_Ena</text>
<text x="173.4" y="38.1">NO_1b</text>
<text x="190.7" y="38.1">9</text>
<text x="202.9" y="40.6">13</text>
<text x="214" y="40.6">COM_1b</text>
<text x="229.9" y="38.1">NO_5b</text>
<text x="247.2" y="38.1">9</text>
<text x="259.4" y="40.6">13</text>
<text x="270.5" y="40.6">COM_5b</text>
<text x="37.5" y="46">C3</text>
<text x="52.3" y="47.8">TP2</text>
<text x="58.1" y="47.6">19</text>
<text x="81.2" y="43.4">GPB4</text>
<text x="81.2" y="46">GPB5</text>
<text x="89.1" y="42.5">5</text>
<text x="89.1" y="45.1">6</text>
<text x="89.1" y="47.6">7</text>
<text x="92.1" y="42.5">Out5</text>
<text x="92.1" y="45.1">Out6</text>
<text x="92.1" y="47.6">Out7</text>
<text x="123.2" y="42.5">IN_5</text>
<text x="123.2" y="45.1">IN_6</text>
<text x="123.2" y="47.6">IN_7</text>
<text x="124.6" y="44.3">5</text>
<text x="124.6" y="46.9">6</text>
<text x="135" y="47.6">OUT_7</text>
<text x="135" y="45.1">OUT_6</text>
<text x="135" y="42.5">OUT_5</text>
<text x="136.8" y="46.9">11</text>
<text x="136.8" y="44.3">12</text>
<text x="148" y="42.5">RLY_5_Ena</text>
<text x="148" y="45.1">RLY_6_Ena</text>
<text x="148" y="47.6">RLY_7_Ena</text>
<text x="173.4" y="43.2">NC_1b</text>
<text x="190.2" y="43.2">11</text>
<text x="191.6" y="46.7">G5V-2-DC12</text>
<text x="229.9" y="43.2">NC_5b</text>
<text x="246.7" y="43.2">11</text>
<text x="248.1" y="46.7">G5V-2-DC12</text>
<text x="37.7" y="48.3">100nF</text>
<text x="52.3" y="50.3">TP1</text>
<text x="58.1" y="50.2">20</text>
<text x="62.6" y="48.5">INTB</text>
<text x="62.6" y="51">INTA</text>
<text x="81.2" y="48.5">GPB6</text>
<text x="81.2" y="51">GPB7</text>
<text x="89.1" y="50.2">8</text>
<text x="92.1" y="50.2">Out8</text>
<text x="124.6" y="49.4">7</text>
<text x="134.2" y="53.4" transform="rotate(-90 134.2 53.4)">8</text>
<text x="136.8" y="49.4">10</text>
<text x="197.9" y="52.4">RLY2</text>
<text x="205.1" y="50.8">V+ Relay</text>
<text x="254.4" y="52.4">RLY6</text>
<text x="261.6" y="50.8">V+ Relay</text>
<text x="33.5" y="56.2">VCC</text>
<text x="58.1" y="55.2">18</text>
<text x="62.6" y="56.1">RESET</text>
<text x="81.2" y="56.1">GPA0</text>
<text x="81.2" y="58.7">GPA1</text>
<text x="88.6" y="55.2">21</text>
<text x="88.6" y="57.8">22</text>
<text x="92.7" y="55.2">SW1</text>
<text x="92.7" y="57.8">SW2</text>
<text x="132.5" y="54.9" transform="rotate(-90 132.5 54.9)">GND</text>
<text x="173.4" y="55.9">RLY_2_Ena</text>
<text x="190.2" y="55.9">16</text>
<text x="203.4" y="55.9">1</text>
<text x="229.9" y="55.9">RLY_6_Ena</text>
<text x="246.7" y="55.9">16</text>
<text x="259.9" y="55.9">1</text>
<text x="27.3" y="63.9">R2</text>
<text x="36.9" y="63.9">R3</text>
<text x="46.4" y="63.9">R4</text>
<text x="81.2" y="61.2">GPA2</text>
<text x="81.2" y="63.7">GPA3</text>
<text x="88.6" y="60.3">23</text>
<text x="88.6" y="62.9">24</text>
<text x="88.6" y="65.4">25</text>
<text x="92.7" y="60.3">SW3</text>
<text x="92.7" y="62.9">SW4</text>
<text x="92.7" y="65.4">GPA4</text>
<text x="148.6" y="60.3">V+ Relay</text>
<text x="173.4" y="61">NO_2a</text>
<text x="190.7" y="61">8</text>
<text x="203.4" y="63.5">4</text>
<text x="214" y="63.5">COM_2a</text>
<text x="229.9" y="61">NO_6a</text>
<text x="247.2" y="61">8</text>
<text x="259.9" y="63.5">4</text>
<text x="270.5" y="63.5">COM_6a</text>
<text x="27.4" y="66.2">10K</text>
<text x="36.9" y="66.2">10K</text>
<text x="46.5" y="66.2">10K</text>
<text x="53.3" y="70.5">A1</text>
<text x="53.3" y="67.9">A2</text>
<text x="58.1" y="70.5">16</text>
<text x="58.1" y="67.9">17</text>
<text x="62.6" y="71.4">A1</text>
<text x="62.6" y="68.8">A2</text>
<text x="81.2" y="66.3">GPA4</text>
<text x="81.2" y="68.8">GPA5</text>
<text x="81.2" y="71.4">GPA6</text>
<text x="88.6" y="67.9">26</text>
<text x="88.6" y="70.5">27</text>
<text x="92.7" y="67.9">GPA5</text>
<text x="92.7" y="70.5">GPA6</text>
<text x="148" y="71.1">RLY_8_Ena</text>
<text x="173.4" y="66">NC_2a</text>
<text x="173.4" y="71.1">NO_2b</text>
<text x="190.7" y="66">6</text>
<text x="190.7" y="71.1">9</text>
<text x="229.9" y="66">NC_6a</text>
<text x="229.9" y="71.1">NO_6b</text>
<text x="247.2" y="66">6</text>
<text x="247.2" y="71.1">9</text>
<text x="53.3" y="73">A0</text>
<text x="58.1" y="73">15</text>
<text x="62.6" y="73.9">A0</text>
<text x="74.9" y="74.8" transform="rotate(-90 74.9 74.8)">VSS</text>
<text x="81.2" y="73.9">GPA7</text>
<text x="88.6" y="73">28</text>
<text x="92.7" y="73">GPA7</text>
<text x="122.8" y="77.1">R5</text>
<text x="141.2" y="75.7" transform="rotate(-90 141.2 75.7)">3</text>
<text x="173.4" y="76.2">NC_2b</text>
<text x="190.2" y="76.2">11</text>
<text x="202.9" y="73.7">13</text>
<text x="214" y="73.7">COM_2b</text>
<text x="229.9" y="76.2">NC_6b</text>
<text x="246.7" y="76.2">11</text>
<text x="259.4" y="73.7">13</text>
<text x="270.5" y="73.7">COM_6b</text>
<text x="23" y="78.7">1</text>
<text x="23" y="81.3">2</text>
<text x="32.5" y="78.7">1</text>
<text x="32.5" y="81.3">2</text>
<text x="42.1" y="78.7">1</text>
<text x="42.1" y="81.3">2</text>
<text x="74" y="79.3" transform="rotate(-90 74 79.3)">10</text>
<text x="122.1" y="81.6">1K</text>
<text x="130.8" y="83.6">R6</text>
<text x="134.4" y="80.5">2</text>
<text x="141.2" y="83.3" transform="rotate(-90 141.2 83.3)">1</text>
<text x="142.2" y="78.5">Q2</text>
<text x="142.6" y="80.8">2N3904</text>
<text x="191.6" y="79.7">G5V-2-DC12</text>
<text x="248.1" y="79.7">G5V-2-DC12</text>
<text x="10.4" y="85.9">B</text>
<text x="18.2" y="85.4">JP1</text>
<text x="28.4" y="85.4">JP2</text>
<text x="37.9" y="85.4">JP3</text>
<text x="130.9" y="85.9">10K</text>
<text x="173.4" y="89.5">RLY_3_Ena</text>
<text x="190.2" y="89.5">16</text>
<text x="197.9" y="86">RLY3</text>
<text x="203.4" y="89.5">1</text>
<text x="205.1" y="84.4">V+ Relay</text>
<text x="229.9" y="89.5">RLY_7_Ena</text>
<text x="246.7" y="89.5">16</text>
<text x="254.4" y="86">RLY7</text>
<text x="259.9" y="89.5">1</text>
<text x="261.6" y="84.4">V+ Relay</text>
<text x="285.4" y="85.9">B</text>
<text x="22.5" y="92.4">VCC</text>
<text x="173.4" y="94.6">NO_3a</text>
<text x="190.7" y="94.6">8</text>
<text x="229.9" y="94.6">NO_7a</text>
<text x="247.2" y="94.6">8</text>
<text x="69.4" y="100.7">VCC</text>
<text x="98.4" y="101.9">SW1</text>
<text x="173.4" y="99.7">NC_3a</text>
<text x="190.7" y="99.7">6</text>
<text x="203.4" y="97.1">4</text>
<text x="214" y="97.1">COM_3a</text>
<text x="229.9" y="99.7">NC_7a</text>
<text x="247.2" y="99.7">6</text>
<text x="259.9" y="97.1">4</text>
<text x="270.5" y="97.1">COM_7a</text>
<text x="19.5" y="104.9">10K</text>
<text x="20.6" y="102.6">R7</text>
<text x="29.6" y="104.9">10K</text>
<text x="30.8" y="102.6">R8</text>
<text x="64.8" y="107.9">VinRY</text>
<text x="85.1" y="102.9">SW1</text>
<text x="85.1" y="107.3">SW2</text>
<text x="98.4" y="106.3">SW2</text>
<text x="120.6" y="102.9">Out1</text>
<text x="120.6" y="107.3">Out2</text>
<text x="126.6" y="102.5">R9</text>
<text x="126.6" y="107">R10</text>
<text x="135.1" y="102.5">680r</text>
<text x="135.1" y="107">680r</text>
<text x="144.3" y="102.5">D1</text>
<text x="144.3" y="107">D2</text>
<text x="173.4" y="104.8">NO_3b</text>
<text x="190.7" y="104.8">9</text>
<text x="202.9" y="107.3">13</text>
<text x="214" y="107.3">COM_3b</text>
<text x="229.9" y="104.8">NO_7b</text>
<text x="247.2" y="104.8">9</text>
<text x="259.4" y="107.3">13</text>
<text x="270.5" y="107.3">COM_7b</text>
<text x="26.2" y="108.6">1</text>
<text x="26.2" y="111.1">2</text>
<text x="36.3" y="108.6">1</text>
<text x="36.3" y="111.1">2</text>
<text x="60" y="108.1">TP3</text>
<text x="60" y="110.7">TP4</text>
<text x="60" y="113.2">TP5</text>
<text x="66.1" y="113">SDA</text>
<text x="85.1" y="111.8">SW3</text>
<text x="98.4" y="110.8">SW3</text>
<text x="120.6" y="111.8">Out3</text>
<text x="126.6" y="111.4">R11</text>
<text x="135.1" y="111.4">680r</text>
<text x="144.3" y="111.4">D3</text>
<text x="173.4" y="109.8">NC_3b</text>
<text x="190.2" y="109.8">11</text>
<text x="191.6" y="113.3">G5V-2-DC12</text>
<text x="229.9" y="109.8">NC_7b</text>
<text x="246.7" y="109.8">11</text>
<text x="248.1" y="113.3">G5V-2-DC12</text>
<text x="28.8" y="115.2">JP4</text>
<text x="39" y="115.2">JP5</text>
<text x="45.8" y="117.5">SDA</text>
<text x="60" y="115.7">TP6</text>
<text x="60" y="118.3">TP7</text>
<text x="66.1" y="115.6">SCK</text>
<text x="85.1" y="116.2">SW4</text>
<text x="98.4" y="115.2">SW4</text>
<text x="120.6" y="116.2">Out4</text>
<text x="126.6" y="115.9">R12</text>
<text x="135.1" y="115.9">680r</text>
<text x="144.3" y="115.9">D4</text>
<text x="197.9" y="119">RLY4</text>
<text x="205.1" y="117.5">V+ Relay</text>
<text x="254.4" y="119">RLY8</text>
<text x="261.6" y="117.5">V+ Relay</text>
<text x="45.8" y="120">SCK</text>
<text x="120.6" y="120.6">Out5</text>
<text x="120.6" y="125.1">Out6</text>
<text x="126.6" y="120.3">R13</text>
<text x="126.6" y="124.8">R14</text>
<text x="135.1" y="120.3">680r</text>
<text x="135.1" y="124.8">680r</text>
<text x="144.3" y="120.3">D5</text>
<text x="144.3" y="124.8">D6</text>
<text x="173.4" y="122.5">RLY_4_Ena</text>
<text x="190.2" y="122.5">16</text>
<text x="203.4" y="122.5">1</text>
<text x="229.9" y="122.5">RLY_8_Ena</text>
<text x="246.7" y="122.5">16</text>
<text x="259.9" y="122.5">1</text>
<text x="89.8" y="130.8">GPA4</text>
<text x="96.7" y="130.8">1</text>
<text x="120.6" y="129.5">Out7</text>
<text x="126.6" y="129.2">R15</text>
<text x="135.1" y="129.2">680r</text>
<text x="144.3" y="129.2">D7</text>
<text x="173.4" y="127.6">NO_4a</text>
<text x="190.7" y="127.6">8</text>
<text x="203.4" y="130.2">4</text>
<text x="214" y="130.2">COM_4a</text>
<text x="229.9" y="127.6">NO_8a</text>
<text x="247.2" y="127.6">8</text>
<text x="259.9" y="130.2">4</text>
<text x="270.5" y="130.2">COM_8a</text>
<text x="10.4" y="135.9">C</text>
<text x="89.8" y="133.3">GPA5</text>
<text x="89.8" y="135.9">GPA6</text>
<text x="96.7" y="133.3">2</text>
<text x="96.7" y="135.9">3</text>
<text x="102.6" y="136.9">J18</text>
<text x="120.6" y="134">Out8</text>
<text x="126.6" y="133.6">R16</text>
<text x="135.1" y="133.6">680r</text>
<text x="144.3" y="133.6">D8</text>
<text x="173.4" y="132.7">NC_4a</text>
<text x="173.4" y="137.8">NO_4b</text>
<text x="190.7" y="132.7">6</text>
<text x="190.7" y="137.8">9</text>
<text x="229.9" y="132.7">NC_8a</text>
<text x="229.9" y="137.8">NO_8b</text>
<text x="247.2" y="132.7">6</text>
<text x="247.2" y="137.8">9</text>
<text x="285.4" y="135.9">C</text>
<text x="37.7" y="138.4">V+ Relay</text>
<text x="49.8" y="138.1">VCC</text>
<text x="89.8" y="138.4">GPA7</text>
<text x="96.7" y="138.4">4</text>
<text x="96.7" y="141">5</text>
<text x="173.4" y="142.9">NC_4b</text>
<text x="190.2" y="142.9">11</text>
<text x="202.9" y="140.3">13</text>
<text x="214" y="140.3">COM_4b</text>
<text x="229.9" y="142.9">NC_8b</text>
<text x="246.7" y="142.9">11</text>
<text x="259.4" y="140.3">13</text>
<text x="270.5" y="140.3">COM_8b</text>
<text x="42.7" y="145.4">1</text>
<text x="42.7" y="147.9">2</text>
<text x="191.6" y="146.3">G5V-2-DC12</text>
<text x="248.1" y="146.3">G5V-2-DC12</text>
<text x="18.4" y="154.9">+V Relay</text>
<text x="30.3" y="151.4">J1</text>
<text x="31.9" y="153.7">1</text>
<text x="34.9" y="153.7">VinRY</text>
<text x="45.3" y="152.1">JP6</text>
<text x="59.3" y="153.3">C4</text>
<text x="59.4" y="155.9">10uF</text>
<text x="81.3" y="154.9">NO_1a</text>
<text x="91.6" y="154.9">1</text>
<text x="102.2" y="154.9">NO_1b</text>
<text x="112.5" y="154.9">1</text>
<text x="123.8" y="154.9">NO_5a</text>
<text x="134.1" y="154.9">1</text>
<text x="144.8" y="154.9">NO_5b</text>
<text x="155.1" y="154.9">1</text>
<text x="270.7" y="153.3">MH1</text>
<text x="279.6" y="153.3">MH2</text>
<text x="18.4" y="159.4">+V Logic</text>
<text x="22.9" y="161.9">GND</text>
<text x="22.9" y="157.5">GND</text>
<text x="31.9" y="156.2">2</text>
<text x="31.9" y="158.7">3</text>
<text x="31.9" y="161.3">4</text>
<text x="81.3" y="160">NC_1a</text>
<text x="81.3" y="157.5">COM_1a</text>
<text x="91.6" y="157.5">2</text>
<text x="91.6" y="160">3</text>
<text x="97.5" y="158.5">J2</text>
<text x="102.2" y="160">NC_1b</text>
<text x="102.2" y="157.5">COM_1b</text>
<text x="112.5" y="157.5">2</text>
<text x="112.5" y="160">3</text>
<text x="118.4" y="158.5">J3</text>
<text x="123.8" y="160">NC_5a</text>
<text x="123.8" y="157.5">COM_5a</text>
<text x="134.1" y="157.5">2</text>
<text x="134.1" y="160">3</text>
<text x="140" y="158.5">J4</text>
<text x="144.8" y="160">NC_5b</text>
<text x="144.8" y="157.5">COM_5b</text>
<text x="155.1" y="157.5">2</text>
<text x="155.1" y="160">3</text>
<text x="161" y="158.5">J5</text>
<text x="270.7" y="157.8">MH3</text>
<text x="279.6" y="157.8">MH4</text>
<text x="19" y="164.5">I2C SDA</text>
<text x="19" y="167">I2C SCK</text>
<text x="31.9" y="163.8">5</text>
<text x="31.9" y="166.4">6</text>
<text x="42" y="163.8">SDA</text>
<text x="42" y="166.4">SCK</text>
<text x="81.3" y="164.5">NO_2a</text>
<text x="81.3" y="167">COM_2a</text>
<text x="91.6" y="164.5">1</text>
<text x="91.6" y="167">2</text>
<text x="102.2" y="164.5">NO_2b</text>
<text x="102.2" y="167">COM_2b</text>
<text x="112.5" y="164.5">1</text>
<text x="112.5" y="167">2</text>
<text x="123.8" y="164.5">NO_6a</text>
<text x="123.8" y="167">COM_6a</text>
<text x="134.1" y="164.5">1</text>
<text x="134.1" y="167">2</text>
<text x="144.8" y="164.5">NO_6b</text>
<text x="144.8" y="167">COM_6b</text>
<text x="155.1" y="164.5">1</text>
<text x="155.1" y="167">2</text>
<text x="22.9" y="169.5">GND</text>
<text x="31.9" y="168.9">7</text>
<text x="81.3" y="169.5">NC_2a</text>
<text x="81.3" y="174">NO_3a</text>
<text x="91.6" y="169.5">3</text>
<text x="91.6" y="174">1</text>
<text x="97.5" y="168">J6</text>
<text x="102.2" y="169.5">NC_2b</text>
<text x="102.2" y="174">NO_3b</text>
<text x="112.5" y="169.5">3</text>
<text x="112.5" y="174">1</text>
<text x="118.4" y="168">J7</text>
<text x="123.8" y="169.5">NC_6a</text>
<text x="123.8" y="174">NO_7a</text>
<text x="134.1" y="169.5">3</text>
<text x="134.1" y="174">1</text>
<text x="140" y="168">J8</text>
<text x="144.8" y="169.5">NC_6b</text>
<text x="144.8" y="174">NO_7b</text>
<text x="155.1" y="169.5">3</text>
<text x="155.1" y="174">1</text>
<text x="161" y="168">J9</text>
<text x="81.3" y="179.1">NC_3a</text>
<text x="81.3" y="176.5">COM_3a</text>
<text x="91.6" y="176.5">2</text>
<text x="91.6" y="179.1">3</text>
<text x="97.6" y="177.6">J10</text>
<text x="102.2" y="179.1">NC_3b</text>
<text x="102.2" y="176.5">COM_3b</text>
<text x="112.5" y="176.5">2</text>
<text x="112.5" y="179.1">3</text>
<text x="118.5" y="177.6">J11</text>
<text x="123.8" y="179.1">NC_7a</text>
<text x="123.8" y="176.5">COM_7a</text>
<text x="134.1" y="176.5">2</text>
<text x="134.1" y="179.1">3</text>
<text x="140.1" y="177.6">J12</text>
<text x="144.8" y="179.1">NC_7b</text>
<text x="144.8" y="176.5">COM_7b</text>
<text x="155.1" y="176.5">2</text>
<text x="155.1" y="179.1">3</text>
<text x="161.1" y="177.6">J13</text>
<text x="10.4" y="185.9">D</text>
<text x="81.3" y="183.5">NO_4a</text>
<text x="91.6" y="183.5">1</text>
<text x="102.2" y="183.5">NO_4b</text>
<text x="112.5" y="183.5">1</text>
<text x="123.8" y="183.5">NO_8a</text>
<text x="134.1" y="183.5">1</text>
<text x="144.8" y="183.5">NO_8b</text>
<text x="155.1" y="183.5">1</text>
<text x="285.4" y="185.9">D</text>
<text x="81.3" y="188.6">NC_4a</text>
<text x="81.3" y="186">COM_4a</text>
<text x="91.6" y="186">2</text>
<text x="91.6" y="188.6">3</text>
<text x="97.6" y="187.1">J14</text>
<text x="102.2" y="188.6">NC_4b</text>
<text x="102.2" y="186">COM_4b</text>
<text x="112.5" y="186">2</text>
<text x="112.5" y="188.6">3</text>
<text x="118.5" y="187.1">J15</text>
<text x="123.8" y="188.6">NC_8a</text>
<text x="123.8" y="186">COM_8a</text>
<text x="134.1" y="186">2</text>
<text x="134.1" y="188.6">3</text>
<text x="140.1" y="187.1">J16</text>
<text x="144.8" y="188.6">NC_8b</text>
<text x="144.8" y="186">COM_8b</text>
<text x="155.1" y="186">2</text>
<text x="155.1" y="188.6">3</text>
<text x="161.1" y="187.1">J17</text>
<text x="35" y="199.9">1</text>
<text x="85" y="199.9">2</text>
<text x="135" y="199.9">3</text>
<text x="185" y="199.9">4</text>
<text x="235" y="199.9">5</text>
<text x="285" y="199.9">6</text>
</g>
</svg>
